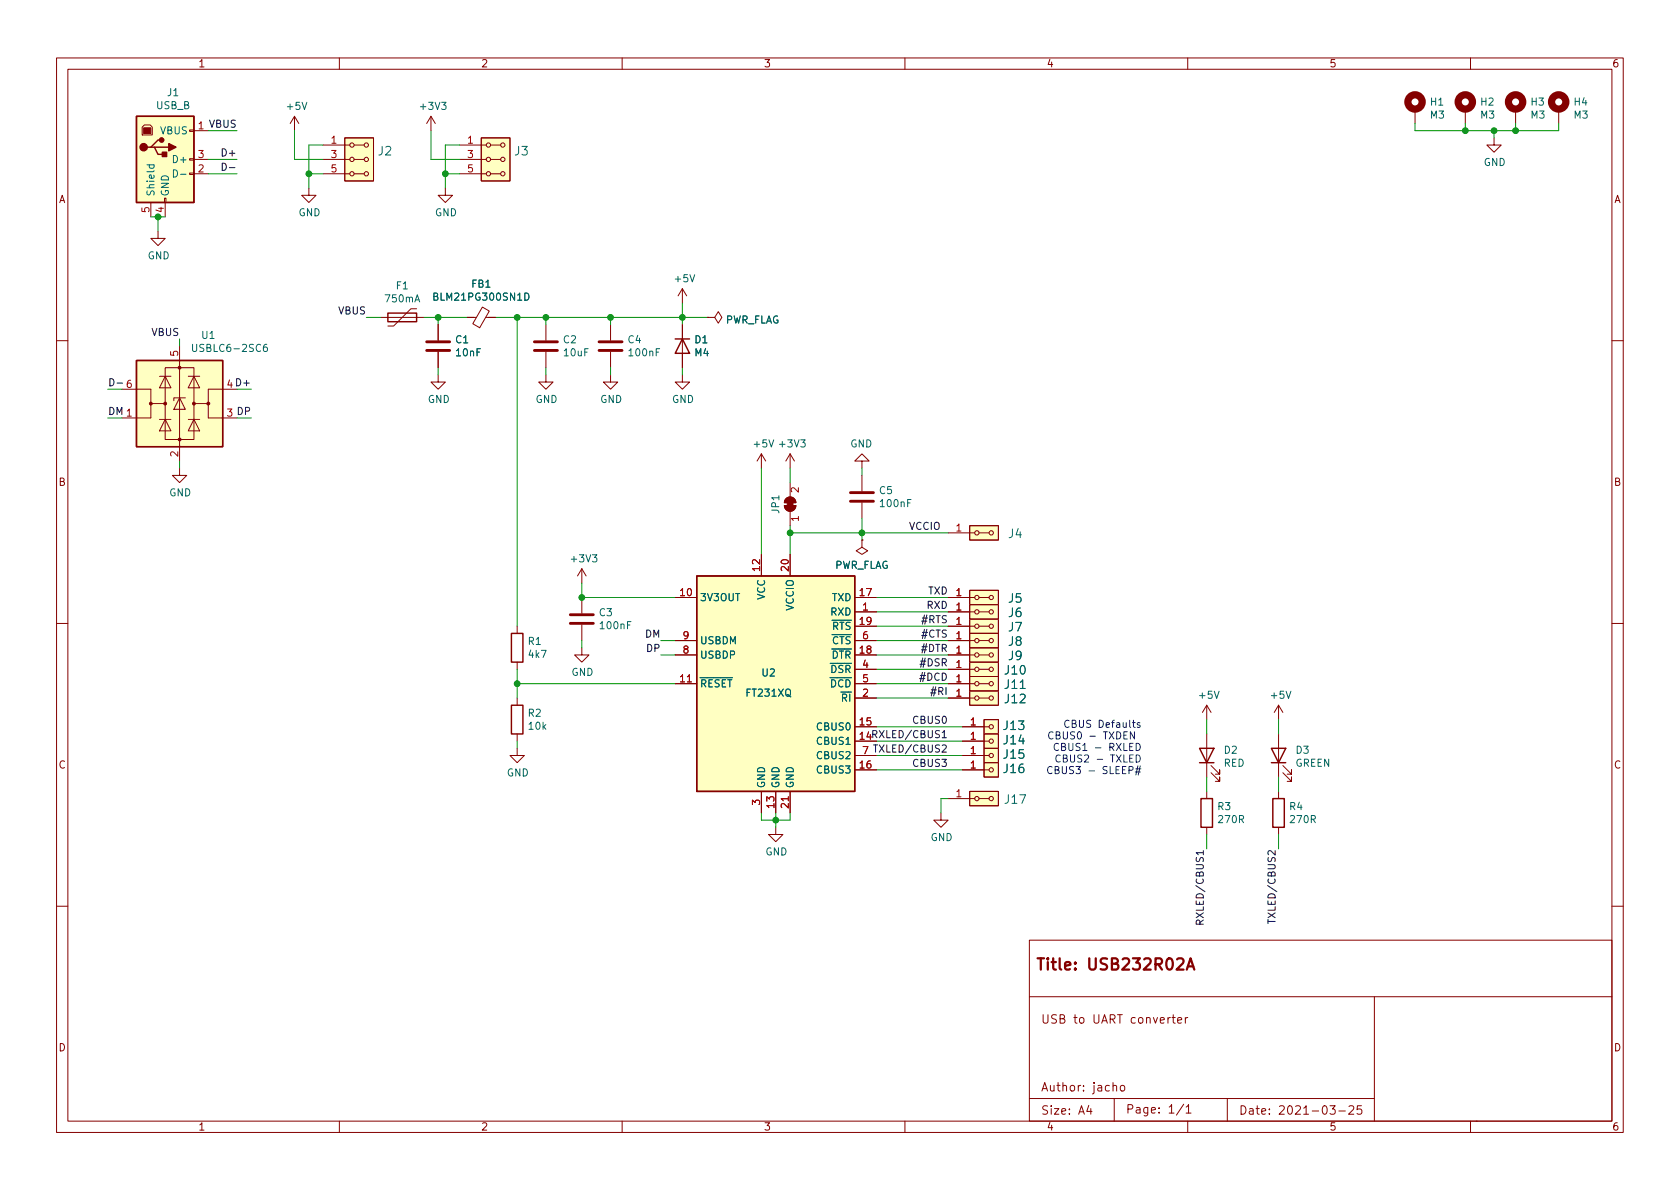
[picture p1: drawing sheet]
<svg xmlns="http://www.w3.org/2000/svg" width="297mm" height="210mm" viewBox="0 0 297 210" stroke-linecap="round" stroke-linejoin="round" font-family="sans-serif">
<g fill="none" stroke="#840000" stroke-width=".18">
<path d="M10 10.2h277v190.1h-277zM12 12.2h273v186.1h-273zM60 10.2v2M110 10.2v2M160 10.2v2M210 10.2v2M250.2 19.3v2.5M259.1 19.3v2.5M260 10.2v2M268 19.3v2.5M275.6 19.3v2.5M25.1 22.5l.4-.4h1l.4 .4v1.4h-1.8z"/>
<path d="M26.7 35.8v2.5M29.1 35h.2v.8h-.2zM29.2 35.8v2.5M33.5 30.6h.8v.3h-.8zM33.5 28.1h.8v.2h-.8zM33.5 23h.8v.2h-.8zM34.3 30.7h2.5M34.3 28.2h2.5M34.3 23.1h2.5M52.1 20.6l-.8 1.2M52.1 20.6v2.5M52.1 20.6l.7 1.2"/>
<path d="M54.6 33.3v1.2h1.3l-1.3 1.3-1.3-1.3h1.3M57.1 30.7h4.7M57.1 28.2h4.7M57.1 25.6h4.7M61 24.4h5v7.6h-5zM62.6 30.7h1.8M62.6 28.2h1.8M62.6 25.6h1.8M76.2 20.6l-.8 1.2M76.2 20.6v2.5M76.2 20.6l.8 1.2M78.7 33.3v1.2h1.3l-1.3 1.3-1.2-1.3h1.2"/>
<path d="M81.3 30.7h4.7M81.3 28.2h4.7M81.3 25.6h4.7M85.1 24.4h5.1v7.6h-5.1zM86.7 30.7h1.8M86.7 28.2h1.8M86.7 25.6h1.8M264.2 24.4v1.2h1.2l-1.2 1.3-1.3-1.3h1.3M27.9 40.9v1.3h1.3l-1.3 1.2-1.2-1.2h1.2M67.3 56.1h7.6M73.7 54.6h-1.1l-3 3.1h-1M77.5 57.4v2.8"/>
<path d="M82.5 56.1h1.7M85.3 54.3l1.2 .7-1.7 3-1.2-.8zM85.9 56.1h1.7M96.5 57.4v2.8M107.9 57.4v2.8M120.6 51v2.6M120.6 57.4v7.6M120.6 51l-.7 1.3M120.6 51l.8 1.3M125.1 56.1h1.3l.6-1 .6 1-.6 1-.6-1M125.1 56.1h.1M10 60.2h2"/>
<path d="M21.6 68.8h5.1v2.6h2.5M26.7 71.4v2.5h-5.1M28.2 74.2h2M28.2 66.5h2M29.2 65h5.1v12.7h-5.1zM29.2 74.2l1 2h-2zM29.2 66.5l1 2.1h-2zM31.7 70.4l1.1 2h-2.1zM31.7 61.2v20.3M32.8 70.4h-2.1v.5M33.3 74.2h2M33.3 66.5h2"/>
<path d="M34.3 74.2l1 2h-2zM34.3 66.5l1 2.1h-2zM36.8 71.4v2.5h5.1M41.9 68.8h-5.1v2.6h-2.5M77.5 66.3v1.3h1.2l-1.2 1.2-1.3-1.2h1.3M77.5 62.2v2.8M96.5 66.3v1.3h1.3l-1.3 1.2-1.3-1.2h1.3M96.5 62.2v2.8M107.9 66.3v1.3h1.3l-1.3 1.2-1.2-1.2h1.2M107.9 62.2v2.8M120.6 66.3v1.3h1.3l-1.3 1.2-1.2-1.2h1.2M285 60.2h2"/>
<path d="M31.7 82.8v1.3h1.3l-1.3 1.2-1.2-1.2h1.2M134.6 80.3l-.7 1.2M134.6 80.3v2.5M134.6 98v3.8M134.6 80.3l.8 1.2M138.7 89.4h2a1.02 1.02 0 0 1-1 1 1.02 1.02 0 0 1-1-1zM139 88.2a1.02 1.02 0 0 1 1.1-.2 1.02 1.02 0 0 1 .6 .9h-2zM139.7 80.3v2.5M139.7 85.3v2.6M139.7 90.4v2.6M139.7 98v3.8M139.7 80.3l-.8 1.2"/>
<path d="M139.7 80.3l.8 1.2M152.4 95.5v1.3l1 .6-1 .6-1-.6 1-.6M152.4 95.5h.1M152.4 81.5h1.3l-1.3-1.2-1.3 1.2h1.3v1.3M152.4 84.1v2.8M152.4 88.9v2.8M167.6 94.2h4.7M171.4 93h5.1v2.5h-5.1zM173.1 94.2h1.8M10 110.2h2M91.4 110.7v1.3M91.4 117.1v1.3"/>
<path d="M102.9 114.5v1.3h1.2l-1.2 1.3-1.3-1.3h1.3M102.9 100.6l-.8 1.2M102.9 100.6v2.5M102.9 105.7v2.8M102.9 110.5v2.8M102.9 100.6l.7 1.2M119.4 115.8h3.8M119.4 105.7h3.8M119.4 113.3h3.8M151.1 118.4h3.8M151.1 115.8h3.8M151.1 105.7h3.8"/>
<path d="M151.1 110.7h3.8M151.1 108.2h3.8M151.1 113.3h3.8M167.6 118.4h4.7M167.6 115.8h4.7M167.6 105.7h4.7M167.6 110.7h4.7M167.6 108.2h4.7M167.6 113.3h4.7M171.4 117.1h5.1v2.5h-5.1zM171.4 119.6h5.1v2.6h-5.1zM171.4 114.5h5.1v2.6h-5.1z"/>
<path d="M171.4 104.4h5.1v2.5h-5.1zM171.4 109.5h5.1v2.5h-5.1zM171.4 106.9h5.1v2.6h-5.1zM171.4 112h5.1v2.5h-5.1zM173.1 118.4h1.8M173.1 115.8h1.8M173.1 105.7h1.8M173.1 110.7h1.8M173.1 108.2h1.8M173.1 113.3h1.8M285 110.2h2M91.4 132.3v1.3h1.3l-1.3 1.3-1.2-1.3h1.2"/>
<path d="M91.4 123.4v1.3M91.4 129.8v1.3M119.4 120.9h3.8M134.6 139.9v3.9M137.2 139.9v3.9M139.7 139.9v3.9M151.1 133.6h3.8M151.1 136.1h3.8M151.1 123.4h3.8M151.1 128.5h3.8M151.1 131.1h3.8M151.1 120.9h3.8"/>
<path d="M167.6 123.4h4.7M167.6 120.9h4.7M170.2 133.6h4.7M170.2 136.1h4.7M170.2 128.5h4.7M170.2 131.1h4.7M171.4 139.9h5.1v2.6h-5.1zM171.4 122.2h5.1v2.5h-5.1zM173.1 123.4h1.8M173.1 120.9h1.8M174 132.3h2.5v2.6h-2.5zM174 134.9h2.5v2.5h-2.5z"/>
<path d="M174 127.2h2.5v2.6h-2.5zM174 129.8h2.5v2.5h-2.5zM213.4 124.7v2.5M213.4 129.8v7.6M213.4 139.9v1.3M213.4 124.7l-.8 1.3M213.4 124.7l.7 1.3M214.1 136.6l1.5 1.6v-.8v.8h-.7M214.1 135.4l1.5 1.5v-.8v.8h-.7M226.1 124.7v2.5M226.1 129.8v7.6M226.1 139.9v1.3"/>
<path d="M226.1 124.7l-.8 1.3M226.1 124.7l.7 1.3M226.8 136.6l1.5 1.6v-.8v.8h-.7M226.8 135.4l1.5 1.5v-.8v.8h-.7M137.2 146.3v1.3h1.2l-1.2 1.2-1.3-1.2h1.3M166.4 143.8v1.2h1.2l-1.2 1.3-1.3-1.3h1.3M167.6 141.2h4.7M173.1 141.2h1.8M213.4 146.3v1.3M226.1 146.3v1.3M10 160.2h2M182 166.3h103v32h-103z"/>
<path d="M182 176.3h103M206.9 179.9l-.3 .1-.1 .2M207.2 179.9h.6M207.4 179.4v1.3l.4 .2M209.6 179.9v1M210 179.9l-.3 .1-.1 .2M243 176.3v22M285 160.2h2M60 198.3v2M110 198.3v2M160 198.3v2M182 194.3h61"/>
<path d="M192.5 195.5l-.4 1h1M192.9 196v1M196.8 192.1l.2-.2 .4 .1v.9M197 194.3v4M198.2 192l.4-.1 .3 .3v.4l-.3 .3h-.4l-.1-.3v-.4zM208.2 180.4l.7-.1v-.3l-.5-.1-.2 .2 .1 .8h.6M209.3 195.3l-1.3 1.9M209.7 195.8l.4-.5v1.5M209.7 196.8h.9M210 198.3v2M217 194.3v4M235.1 195.5h1l-.5 .6 .4 .1v.7l-.2 .1h-.4l-.3-.1"/>
<path d="M236.7 196.5h1.2M238.5 195.7l.6-.2 .2 .2 .1 .3-1 1h1M240.7 195.5h-.7l-.1 .7 .2-.1 .5 .1 .2 .2-.1 .5-.2 .1-.6-.1M260 198.3v2M261 198.3h.1"/>
<circle cx="62.2" cy="30.7" r=".38"/>
<circle cx="62.2" cy="28.2" r=".38"/>
<circle cx="62.2" cy="25.6" r=".38"/>
<circle cx="64.8" cy="25.6" r=".38"/>
<circle cx="64.8" cy="28.2" r=".38"/>
<circle cx="64.8" cy="30.7" r=".38"/>
<circle cx="86.4" cy="28.2" r=".38"/>
<circle cx="86.4" cy="25.6" r=".38"/>
<circle cx="86.4" cy="30.7" r=".38"/>
<circle cx="88.9" cy="28.2" r=".38"/>
<circle cx="88.9" cy="25.6" r=".38"/>
<circle cx="88.9" cy="30.7" r=".38"/>
<circle cx="172.7" cy="94.2" r=".38"/>
<circle cx="175.3" cy="94.2" r=".38"/>
<circle cx="172.7" cy="118.4" r=".38"/>
<circle cx="172.7" cy="113.3" r=".38"/>
<circle cx="172.7" cy="115.8" r=".38"/>
<circle cx="172.7" cy="110.7" r=".38"/>
<circle cx="172.7" cy="105.7" r=".38"/>
<circle cx="172.7" cy="108.2" r=".38"/>
<circle cx="175.3" cy="118.4" r=".38"/>
<circle cx="175.3" cy="115.8" r=".38"/>
<circle cx="175.3" cy="108.2" r=".38"/>
<circle cx="175.3" cy="105.7" r=".38"/>
<circle cx="175.3" cy="113.3" r=".38"/>
<circle cx="175.3" cy="110.7" r=".38"/>
<circle cx="172.7" cy="120.9" r=".38"/>
<circle cx="172.7" cy="123.4" r=".38"/>
<circle cx="175.3" cy="120.9" r=".38"/>
<circle cx="175.3" cy="136.1" r=".38"/>
<circle cx="175.3" cy="131.1" r=".38"/>
<circle cx="175.3" cy="128.5" r=".38"/>
<circle cx="175.3" cy="123.4" r=".38"/>
<circle cx="175.3" cy="133.6" r=".38"/>
<circle cx="172.7" cy="141.2" r=".38"/>
<circle cx="175.3" cy="141.2" r=".38"/>
</g>
<path d="M208.1 169.7l.3-.2h.5a.54 .54 0 0 1 .3 .8l-1.2 1.2h1.3M209.8 171.5l.7-2 .7 2M210 170.9h1" fill="none" stroke="#840000" stroke-width=".4"/>
<g fill="#ffffc2" stroke="#ffffc2" stroke-width=".18">
<path d="M171.4 117.1h5.1v2.5h-5.1z"/>
<path d="M171.4 139.9h5.1v2.6h-5.1z"/>
<path d="M174 132.3h2.5v2.6h-2.5z"/>
<path d="M174 134.9h2.5v2.5h-2.5z"/>
<path d="M171.4 122.2h5.1v2.5h-5.1z"/>
<path d="M174 127.2h2.5v2.6h-2.5z"/>
<path d="M174 129.8h2.5v2.5h-2.5z"/>
<path d="M171.4 119.6h5.1v2.6h-5.1z"/>
<path d="M171.4 114.5h5.1v2.6h-5.1z"/>
<path d="M171.4 104.4h5.1v2.5h-5.1z"/>
<path d="M171.4 109.5h5.1v2.5h-5.1z"/>
<path d="M171.4 106.9h5.1v2.6h-5.1z"/>
<path d="M171.4 112h5.1v2.5h-5.1z"/>
<path d="M171.4 93h5.1v2.5h-5.1z"/>
<path d="M85.1 24.4h5.1v7.6h-5.1z"/>
<path d="M24.1 63.7h15.3v15.3h-15.3z"/>
<path d="M61 24.4h5v7.6h-5z"/>
<path d="M24.1 20.6h10.2v15.2h-10.2z"/>
<path d="M123.2 101.8h27.9v38.1h-27.9z"/>
</g>
<g fill="none" stroke="#840000" stroke-width=".25">
<path d="M24.1 20.6h10.2v15.2h-10.2zM26.7 26h.6l.6 1.3h1.3M27.3 26h2.5M28.6 24.8h-.7l-1.2 1.2h-.7M68.6 55.4h5.1v1.5h-5.1zM119.4 59.9h2.5M120.6 59.9l1.3 2.6h-2.5zM24.1 63.7h15.3v15.3h-15.3zM90.4 112h2.1v5.1h-2.1zM123.2 101.8h27.9v38.1h-27.9zM90.4 124.7h2.1v5.1h-2.1zM212.1 132.3h2.5l-1.2 2.6z"/>
<path d="M212.1 134.9h2.5M224.8 132.3h2.5l-1.2 2.6zM224.8 134.9h2.5M212.3 141.2h2.1v5.1h-2.1zM225 141.2h2.1v5.1h-2.1z"/>
</g>
<g fill="none" stroke="#840000" stroke-width="1.3">
<circle cx="250.2" cy="18" r="1.27"/>
<circle cx="259.1" cy="18" r="1.27"/>
<circle cx="268" cy="18" r="1.27"/>
<circle cx="275.6" cy="18" r="1.27"/>
</g>
<path d="M75.4 62h4.1M75.4 60.4h4.1M94.5 62h4.1M94.5 60.4h4.1M105.9 62h4.1M105.9 60.4h4.1M150.4 88.6h4M150.4 87.1h4M100.8 110.2h4.1M100.8 108.7h4.1" fill="none" stroke="#840000" stroke-width=".51"/>
<g fill="#840000" stroke="#840000" stroke-width=".18">
<path d="M139.2 88.6h1v1.1h-1z"/>
<path d="M138.7 89.4h2a1.02 1.02 0 0 1-1 1 1.02 1.02 0 0 1-1-1z"/>
<path d="M139 88.2a1.02 1.02 0 0 1 1.1-.2 1.02 1.02 0 0 1 .6 .9h-2z"/>
<path d="M25.4 22.6h1.3v1h-1.3z"/>
<circle cx="26.7" cy="71.4" r=".25"/>
<circle cx="29.2" cy="71.4" r=".25"/>
<circle cx="31.7" cy="77.7" r=".25"/>
<circle cx="31.7" cy="65" r=".25"/>
<circle cx="34.3" cy="71.4" r=".25"/>
<circle cx="36.8" cy="71.4" r=".25"/>
</g>
<path d="M26 29.2h1.2M26.5 29.2l-.1 .3 .2 .3 .6-.2v-.4M30.7 30a.64 .64 0 0 1 .7 .7 .64 .64 0 0 1-.7 .6zM31.9 30.8h1M92.8 51.8a.64 .64 0 0 1 .7 .7 .64 .64 0 0 1-.7 .6zM34 60.9v1l.3 .3 .4-.1 .1-.2v-1M47.2 60.9h-.4a.86 .86 0 0 0 0 1.3l.4-.2 .1-.4-.2-.2h-.3l-.2 .2" fill="none" stroke="#006464" stroke-width=".18"/>
<g fill="#840000" stroke="#840000" stroke-width=".25">
<path d="M29.8 25.4l1.3 .6-1.3 .7z"/>
<path d="M28.7 26.9h.8v.8h-.8z"/>
<circle cx="25.4" cy="26" r=".63"/>
<circle cx="28.6" cy="24.8" r=".38"/>
</g>
<path d="M39.3 28.9a.64 .64 0 0 1 .7 .6 .64 .64 0 0 1-.7 .6zM40.6 29.6h.9M19.4 67a.64 .64 0 0 1 .8 .6 .64 .64 0 0 1-.8 .6zM20.7 67.7h1M154.4 131.7h.8M212.2 163.4l-.1-.6-.2-.1-.3 .1-.1 .6h1.3M212.8 162.7l-.6 .4M224.2 162.6v.7" fill="none" stroke="#0f0f0f" stroke-width=".18"/>
<path d="M186 135.7a.6 .6 0 0 0-.8 .4 .6 .6 0 0 0 .6 .7l.2-.1M186.2 129.5a.6 .6 0 0 0-.8 .4 .6 .6 0 0 0 .5 .8l.3-.1M186.6 136.1h.5l.1-.2v-.2l-.6-.2v1.3h.4l.2-.1 .1-.3-.3-.3M186.7 130l.6-.1 .1-.1-.1-.3-.6-.1v1.3h.5l.2-.1 .1-.3-.3-.3M187.2 131.6a.6 .6 0 0 0-.9 .4 .6 .6 0 0 0 .6 .7l.3-.1M187.5 133.6a.6 .6 0 0 0-.9 .4 .6 .6 0 0 0 .6 .8l.3-.2M187.7 132.1l.5-.1 .2-.2-.1-.2-.6-.2v1.3h.5l.2-.1v-.3l-.3-.2M188 134.1l.5-.1 .2-.1-.1-.3-.6-.1v1.3h.5l.2-.2v-.3l-.3-.2M189 127.5a.6 .6 0 0 0-.8 .4 .6 .6 0 0 0 .6 .7l.2-.1" fill="none" stroke="#0000c2" stroke-width=".18"/>
<g fill="none" stroke="#009600" stroke-width=".18">
<path d="M26.7 38.3h2.5M27.9 38.3v2.6M36.8 28.2h5.1M36.8 23.1h5.1M36.8 30.7h5.1M52.1 23.1v5.1h5M54.6 30.7h2.5M57.1 25.6h-2.5v7.7M76.2 23.1v5.1h5.1M78.7 30.7h2.6M81.3 25.6h-2.6v7.7M250.2 21.8v1.3h25.4v-1.3"/>
<path d="M259.1 21.8v1.3M264.2 23.1v1.3M268 21.8v1.3M31.7 59.9v1.3M64.8 56.1h2.5M74.9 56.1h7.6M77.5 56.1v1.3M87.6 56.1h37.5M91.4 56.1v54.6M96.5 56.1v1.3M107.9 56.1v1.3M120.6 53.6v3.8"/>
<path d="M19 68.8h2.6M77.5 65v1.3M96.5 65v1.3M107.9 65v1.3M120.6 65v1.3M31.7 81.5v1.3M134.6 82.8v15.2M139.7 82.8v2.5M139.7 93v5M139.7 94.2h27.9M152.4 82.8v1.3M152.4 91.7v3.8"/>
<path d="M91.4 118.4v5M102.9 103.1v2.6h16.5M102.9 113.3v1.2M116.8 115.8h2.6M116.8 113.3h2.6M154.9 105.7h12.7M154.9 108.2h12.7M154.9 110.7h12.7M154.9 118.4h12.7M154.9 115.8h12.7M154.9 113.3h12.7M91.4 120.9h28"/>
<path d="M91.4 131.1v1.2M154.9 133.6h15.3M154.9 120.9h12.7M154.9 131.1h15.3M154.9 128.5h15.3M154.9 136.1h15.3M154.9 123.4h12.7M213.4 127.2v2.6M213.4 137.4v2.5M226.1 127.2v2.6M226.1 137.4v2.5M134.6 143.8v1.2h5.1v-1.2"/>
<path d="M137.2 143.8v2.5M167.6 141.2h-1.2v2.6M213.4 147.6v2.5M226.1 147.6v2.5"/>
</g>
<g fill="#009600" stroke="#009600" stroke-width=".18">
<circle cx="91.4" cy="56.1" r=".51"/>
<circle cx="77.5" cy="56.1" r=".51"/>
<circle cx="78.7" cy="30.7" r=".51"/>
<circle cx="54.6" cy="30.7" r=".51"/>
<circle cx="152.4" cy="94.2" r=".51"/>
<circle cx="139.7" cy="94.2" r=".51"/>
<circle cx="137.2" cy="145" r=".51"/>
<circle cx="91.4" cy="120.9" r=".51"/>
<circle cx="96.5" cy="56.1" r=".51"/>
<circle cx="108" cy="56.1" r=".51"/>
<circle cx="102.9" cy="105.7" r=".51"/>
<circle cx="120.7" cy="56.1" r=".51"/>
<circle cx="259.1" cy="23.1" r=".51"/>
<circle cx="264.2" cy="23.1" r=".51"/>
<circle cx="268" cy="23.1" r=".51"/>
<circle cx="27.9" cy="38.3" r=".51"/>
</g>
<text font-size="2.8" fill="#840000" x="183" y="171.6">Title: USB232R02A</text>
<g font-size="2.1" fill="#006464">
<text x="66.9" y="27.5">J2</text>
<text x="91" y="27.5">J3</text>
<text x="178.3" y="95.1">J4</text>
<text x="178.3" y="106.6">J5</text>
<text x="178.3" y="111.7">J7</text>
<text x="178.3" y="109.1">J6</text>
<text x="177.7" y="119.3">J10</text>
<text x="178.3" y="116.7">J9</text>
<text x="178.3" y="114.2">J8</text>
<text x="177.7" y="124.4">J12</text>
<text x="177.7" y="121.8">J11</text>
<text x="177.5" y="129.1">J13</text>
<text x="177.5" y="131.6">J14</text>
<text x="177.5" y="134.2">J15</text>
<text x="177.5" y="136.7">J16</text>
<text x="177.7" y="142.1">J17</text>
</g>
<g font-size="2.1" fill="#840000">
<text x="184" y="181">USB to UART converter</text>
<text x="184" y="193">Author: jacho</text>
<text x="184" y="197.1">Size: A4</text>
<text x="199" y="196.9">Page: 1/1</text>
<text x="219" y="197.1">Date: 2021-03-25</text>
</g>
<g font-size="1.8" fill="#840000">
<text x="35" y="11.9">1</text>
<text x="85" y="11.9">2</text>
<text x="135" y="11.9">3</text>
<text x="185" y="11.9">4</text>
<text x="235" y="11.9">5</text>
<text x="285" y="11.9">6</text>
<text x="10.3" y="35.9">A</text>
<text x="285.3" y="35.9">A</text>
<text x="10.3" y="85.9">B</text>
<text x="285.3" y="85.9">B</text>
<text x="10.3" y="135.9">C</text>
<text x="285.3" y="135.9">C</text>
<text x="10.3" y="185.9">D</text>
<text x="285.3" y="185.9">D</text>
<text x="35" y="199.9">1</text>
<text x="85" y="199.9">2</text>
<text x="135" y="199.9">3</text>
<text x="185" y="199.9">4</text>
<text x="235" y="199.9">5</text>
<text x="285" y="199.9">6</text>
</g>
<g font-size="1.8" fill="#006464">
<text x="29.6" y="17">J1</text>
<text x="27.6" y="19.3">USB_B</text>
<text x="28.4" y="23.7">VBUS</text>
<text x="50.8" y="19.4">+5V</text>
<text x="74.5" y="19.4">+3V3</text>
<text x="252.9" y="21">M3</text>
<text x="252.9" y="18.7">H1</text>
<text x="261.8" y="21">M3</text>
<text x="261.8" y="18.7">H2</text>
<text x="270.7" y="21">M3</text>
<text x="270.7" y="18.7">H3</text>
<text x="278.3" y="21">M3</text>
<text x="278.3" y="18.7">H4</text>
<text x="31" y="28.8">D+</text>
<text x="262.3" y="29.3">GND</text>
<text x="27.3" y="34.8" transform="rotate(-90 27.3 34.8)">Shield</text>
<text x="29.8" y="34.8" transform="rotate(-90 29.8 34.8)">GND</text>
<text x="52.8" y="38.2">GND</text>
<text x="76.9" y="38.2">GND</text>
<text x="26.1" y="45.8">GND</text>
<text x="68.2" y="53.5">750mA</text>
<text x="70.1" y="51.2">F1</text>
<text x="77.1" y="53.1">BLM21PG300SN1D</text>
<text x="83.4" y="50.9">FB1</text>
<text x="119.4" y="49.9">+5V</text>
<text x="35.7" y="59.9">U1</text>
<text x="128.1" y="57.2">PWR_FLAG</text>
<text x="34.6" y="62.2">USBLC6-2SC6</text>
<text x="80.6" y="60.7">C1</text>
<text x="80.7" y="63">10nF</text>
<text x="99.6" y="60.7">C2</text>
<text x="99.8" y="63">10uF</text>
<text x="111.1" y="60.7">C4</text>
<text x="111.3" y="63">100nF</text>
<text x="122.9" y="63">M4</text>
<text x="122.9" y="60.7">D1</text>
<text x="75.6" y="71.2">GND</text>
<text x="94.7" y="71.2">GND</text>
<text x="106.1" y="71.2">GND</text>
<text x="118.8" y="71.2">GND</text>
<text x="133.4" y="79.1">+5V</text>
<text x="138" y="79.1">+3V3</text>
<text x="150.3" y="79.1">GND</text>
<text x="29.9" y="87.8">GND</text>
<text x="155.5" y="87.4">C5</text>
<text x="155.8" y="89.7">100nF</text>
<text x="137.8" y="90.7" transform="rotate(-90 137.8 90.7)">JP1</text>
<text x="101.1" y="99.4">+3V3</text>
<text x="147.4" y="100.6">PWR_FLAG</text>
<text x="123.7" y="106.3">3V3OUT</text>
<text x="135.3" y="106.1" transform="rotate(-90 135.3 106.1)">VCC</text>
<text x="140.3" y="108" transform="rotate(-90 140.3 108)">VCCIO</text>
<text x="147.1" y="106.3">TXD</text>
<text x="106" y="109">C3</text>
<text x="106.2" y="111.3">100nF</text>
<text x="123.7" y="113.9">USBDM</text>
<text x="145.7" y="111.4">~{RTS}</text>
<text x="145.7" y="113.9">~{CTS}</text>
<text x="146.9" y="108.8">RXD</text>
<text x="93.4" y="114">R1</text>
<text x="93.5" y="116.3">4k7</text>
<text x="101" y="119.5">GND</text>
<text x="123.7" y="116.5">USBDP</text>
<text x="134.8" y="119.6">U2</text>
<text x="145.5" y="119">~{DSR}</text>
<text x="145.6" y="116.5">~{DTR}</text>
<text x="123.7" y="121.5">~{RESET}</text>
<text x="132.1" y="123.2">FT231XQ</text>
<text x="145.4" y="121.5">~{DCD}</text>
<text x="147.5" y="124.1">~{RI}</text>
<text x="212.1" y="123.6">+5V</text>
<text x="224.8" y="123.6">+5V</text>
<text x="93.4" y="126.7">R2</text>
<text x="93.5" y="129">10k</text>
<text x="144.6" y="131.7">CBUS1</text>
<text x="144.6" y="129.2">CBUS0</text>
<text x="89.6" y="137.3">GND</text>
<text x="144.6" y="136.8">CBUS3</text>
<text x="144.6" y="134.2">CBUS2</text>
<text x="216.3" y="135.6">RED</text>
<text x="216.5" y="133.3">D2</text>
<text x="229" y="135.6">GREEN</text>
<text x="229.2" y="133.3">D3</text>
<text x="135.3" y="139.4" transform="rotate(-90 135.3 139.4)">GND</text>
<text x="137.8" y="139.4" transform="rotate(-90 137.8 139.4)">GND</text>
<text x="140.3" y="139.4" transform="rotate(-90 140.3 139.4)">GND</text>
<text x="215.3" y="143.2">R3</text>
<text x="228" y="143.2">R4</text>
<text x="164.5" y="148.7">GND</text>
<text x="215.6" y="145.5">270R</text>
<text x="228.3" y="145.5">270R</text>
<text x="135.3" y="151.3">GND</text>
</g>
<g font-size="1.8" fill="#0f0f0f">
<text x="35.1" y="22.9">1 VBUS</text>
<text x="39.6" y="27.6">D+</text>
<text x="26.8" y="59.4">VBUS</text>
<text x="59.9" y="55.6">VBUS</text>
<text x="160.8" y="93.7">VCCIO</text>
<text x="163.9" y="107.7">RXD</text>
<text x="164.1" y="105.1">TXD</text>
<text x="114.1" y="112.7">DM</text>
<text x="163.1" y="112.7">#CTS</text>
<text x="163.1" y="110.2">#RTS</text>
<text x="114.4" y="115.3">DP</text>
<text x="162.9" y="117.8">#DSR</text>
<text x="163" y="115.3">#DTR</text>
<text x="162.8" y="120.4">#DCD</text>
<text x="164.9" y="122.9">#RI</text>
<text x="152.1" y="130.8">14 RXLED/CBUS1</text>
<text x="161.6" y="128">CBUS0</text>
<text x="155.4" y="133.1">TXLED/CBUS2</text>
<text x="161.6" y="135.6">CBUS3</text>
<text x="212.8" y="162.6" transform="rotate(-90 212.8 162.6)">RXLED/CBUS1</text>
<text x="225.5" y="162.4" transform="rotate(-90 225.5 162.4)">TXLED/CBUS2</text>
</g>
<g font-size="1.8" fill="#a90000">
<text x="35.1" y="27.9">3</text>
<text x="58.6" y="25.4">1</text>
<text x="58.6" y="27.9">3</text>
<text x="82.7" y="25.4">1</text>
<text x="82.7" y="27.9">3</text>
<text x="35.1" y="30.5">2</text>
<text x="58.6" y="30.5">5</text>
<text x="82.7" y="30.5">5</text>
<text x="26.4" y="37.6" transform="rotate(-90 26.4 37.6)">5</text>
<text x="29" y="37.6" transform="rotate(-90 29 37.6)">4</text>
<text x="31.5" y="63" transform="rotate(-90 31.5 63)">5</text>
<text x="22.4" y="68.6">6</text>
<text x="31.5" y="80.8" transform="rotate(-90 31.5 80.8)">2</text>
<text x="141.2" y="87.1" transform="rotate(-90 141.2 87.1)">2</text>
<text x="141.2" y="92.2" transform="rotate(-90 141.2 92.2)">1</text>
<text x="169.1" y="94">1</text>
<text x="134.4" y="100.9" transform="rotate(-90 134.4 100.9)">12</text>
<text x="139.4" y="100.9" transform="rotate(-90 139.4 100.9)">20</text>
<text x="120.3" y="105.4">10</text>
<text x="152.1" y="105.4">17</text>
<text x="152.5" y="107.9">1</text>
<text x="169.1" y="105.4">1</text>
<text x="169.1" y="107.9">1</text>
<text x="120.8" y="113">9</text>
<text x="152.1" y="110.5">19</text>
<text x="152.5" y="113">6</text>
<text x="169.1" y="110.5">1</text>
<text x="169.1" y="113">1</text>
<text x="120.8" y="115.6">8</text>
<text x="152.1" y="115.6">18</text>
<text x="152.5" y="118.1">4</text>
<text x="169.1" y="118.1">1</text>
<text x="169.1" y="115.6">1</text>
<text x="120.3" y="120.6">11</text>
<text x="152.5" y="123.2">2</text>
<text x="152.5" y="120.6">5</text>
<text x="169.1" y="123.2">1</text>
<text x="169.1" y="120.6">1</text>
<text x="152.1" y="128.3">15</text>
<text x="152.1" y="130.8">14</text>
<text x="171.6" y="128.3">1</text>
<text x="171.6" y="130.8">1</text>
<text x="152.1" y="135.9">16</text>
<text x="152.5" y="133.3">7</text>
<text x="171.6" y="133.3">1</text>
<text x="171.6" y="135.9">1</text>
<text x="134.4" y="142.3" transform="rotate(-90 134.4 142.3)">3</text>
<text x="136.9" y="142.8" transform="rotate(-90 136.9 142.8)">13</text>
<text x="139.4" y="142.8" transform="rotate(-90 139.4 142.8)">21</text>
<text x="169.1" y="141">1</text>
</g>
<g font-size="1.8" fill="#009600">
<text x="40.1" y="68.6">4 D+</text>
<text x="19" y="73.4">DM 1</text>
<text x="40.1" y="73.7">3 DP</text>
</g>
<g font-size="1.8" fill="#0000c2">
<text x="187.9" y="130.7">CBUS0 - TXDEN</text>
<text x="189.4" y="128.7">CBUS Defaults</text>
<text x="187.6" y="136.9">CBUS3 - SLEEP#</text>
<text x="188.4" y="132.8">CBUS1 - RXLED</text>
<text x="188.6" y="134.8">CBUS2 - TXLED</text>
</g>
</svg>
